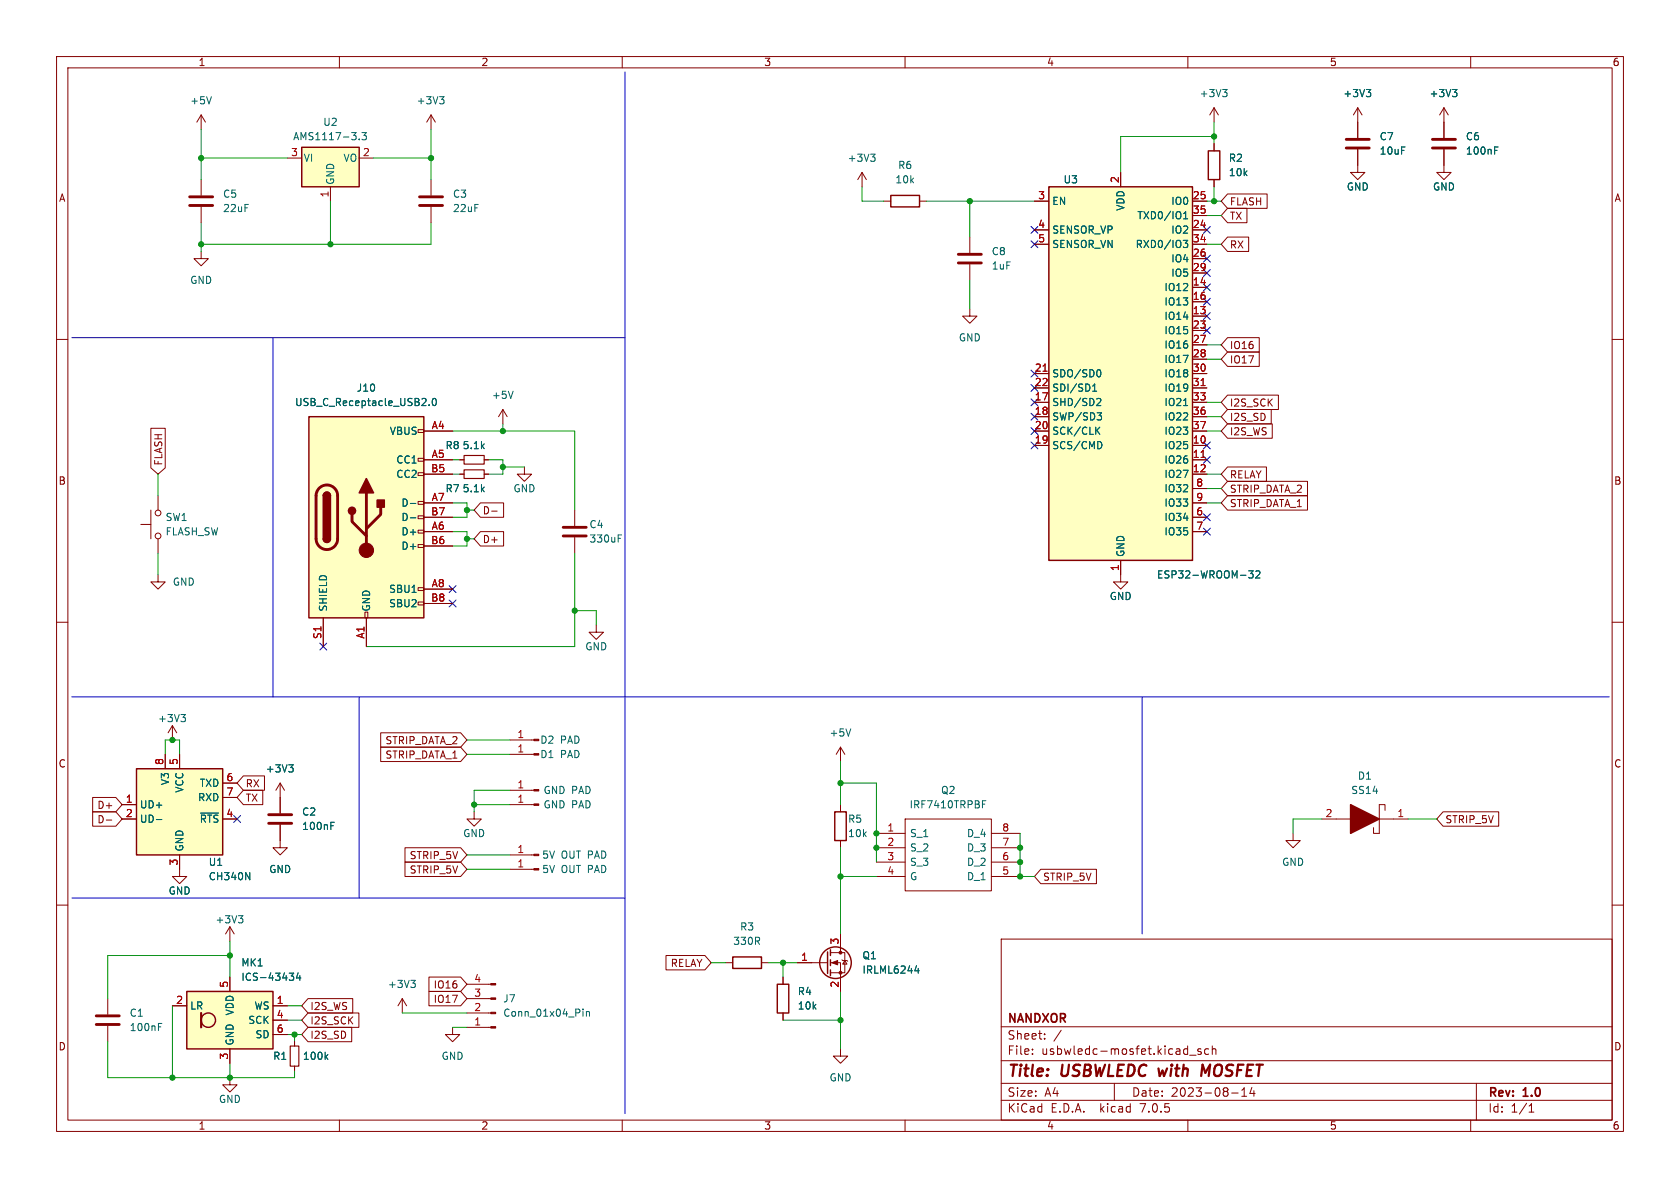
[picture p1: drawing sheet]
<svg xmlns="http://www.w3.org/2000/svg" width="297mm" height="210mm" viewBox="0 0 297 210" stroke-linecap="round" stroke-linejoin="round" font-family="sans-serif">
<g fill="none" stroke="#840000" stroke-width=".18">
<path d="M10 10h277v190h-277zM12 12h273v186h-273zM60 10v2M110 10v2M160 10v2M210 10v2M214.6 19.1l-.7 1.2M214.6 19.1v2.5M214.6 19.1l.8 1.2M240 19.1l-.7 1.2M240 19.1v5.3M240 19.1l.8 1.2"/>
<path d="M255.3 19.1v5.3M255.3 19.1l-.8 1.2M255.3 19.1l.7 1.2M260 10v2M35.6 20.3v2.6M35.6 31.8v2.7M35.6 36.6v2.8M35.6 20.3l-.8 1.3M35.6 20.3l.7 1.3M50.8 27.9h2.5M58.4 33v2.6M63.5 27.9h2.5"/>
<path d="M76.2 20.3l-.8 1.3M76.2 20.3v2.6M76.2 31.8v2.7M76.2 36.6v2.8M76.2 20.3l.8 1.3M152.4 30.5l-.8 1.3M152.4 30.5v2.5M152.4 30.5l.8 1.3M156.2 35.6h1.3M162.6 35.6h1.2M182.9 35.6h2.5M198.1 30.5v2.5"/>
<path d="M210.8 35.6h2.6M210.8 38.1h2.6M214.6 25.4v1.3M214.6 31.8v1.2M217 36.8h3.4v2.6h-3.4l-1.1-1.3zM217 34.3h7v2.5h-7l-1.1-1.2zM240 26.4v4.1h1.3l-1.3 1.3-1.2-1.3h1.2M255.3 26.4v4.1h1.2l-1.2 1.3-1.3-1.3h1.3M10 60h2M35.6 44.5v1.2h1.2l-1.2 1.3-1.3-1.3h1.3M171.4 54.6v1.3h1.3l-1.3 1.3-1.2-1.3h1.2M171.4 41.9v2.8"/>
<path d="M171.4 46.7v2.8M182.9 40.6h2.5M182.9 43.2h2.5M210.8 55.9h2.6M210.8 50.8h2.6M210.8 53.3h2.6M210.8 58.4h2.6M210.8 40.6h2.6M210.8 45.7h2.6M210.8 48.3h2.6M210.8 43.2h2.6M217 41.9h3.7v2.6h-3.7l-1.1-1.3z"/>
<path d="M217 59.7h5.6v2.5h-5.6l-1.1-1.2zM285 60h2M26.7 75.7h2.5v7l-1.3 1.1-1.2-1.1zM73.9 75.9h1v.6h-1zM74.9 76.2h5.1M88.9 72.4l-.8 1.3M88.9 72.4v2.5M88.9 72.4l.8 1.3M182.9 76.2h2.5M182.9 78.7h2.5M182.9 71.1h2.5M182.9 73.7h2.5"/>
<path d="M182.9 66h2.5M182.9 68.6h2.5M210.8 76.2h2.6M210.8 78.7h2.6M210.8 71.1h2.6M210.8 73.7h2.6M210.8 66h2.6M210.8 68.6h2.6M210.8 61h2.6M210.8 63.5h2.6M217 69.8h9v2.6h-9l-1.1-1.3zM217 62.2h5.6v2.6h-5.6l-1.1-1.3z"/>
<path d="M217 72.4h7.7v2.5h-7.7l-1.1-1.2zM217 74.9h7.9v2.6h-7.9l-1.1-1.3zM24.9 92.7h1.8M26.7 90.2v5.1M27.9 87.6v2.6M27.9 95.3v2.5M73.9 96.3h1v.5h-1zM73.9 93.7h1v.5h-1zM73.9 91.2h1v.5h-1zM73.9 88.6h1v.6h-1zM73.9 83.6h1v.5h-1zM73.9 81h1v.5h-1z"/>
<path d="M74.9 81.3h5.1M74.9 94h5.1M74.9 88.9h5.1M74.9 83.8h5.1M74.9 96.5h5.1M74.9 91.4h5.1M81.3 81.3h.7M81.3 83.8h.7M84.9 94h4.1v2.5h-4.1l-1.1-1.2zM84.9 88.9h4.1v2.5h-4.1l-1.1-1.2zM85.6 81.3h.8M85.6 83.8h.8"/>
<path d="M86.9 90.4h1M92.7 82.6v1.2h1.3l-1.3 1.3-1.3-1.3h1.3M101.6 90.2v2.8M101.6 95v2.8M198.1 99.1v3.8h1.3l-1.3 1.2-1.3-1.2h1.3M210.8 81.3h2.6M210.8 94h2.6M210.8 88.9h2.6M210.8 83.8h2.6M210.8 91.4h2.6M210.8 86.4h2.6M217 87.6h14.1v2.6h-14.1l-1.1-1.3z"/>
<path d="M217 82.5h6.9v2.6h-6.9l-1.1-1.3zM217 85.1h14.1v2.5h-14.1l-1.1-1.2zM10 110h2M27.9 101.6v1.3h1.3l-1.3 1.2-1.2-1.2h1.2M57.1 109.2v5.1M64.5 108.2h.5v1h-.5zM64.8 109.2v5.1M73.9 106.4h1v.5h-1zM73.9 103.9h1v.5h-1zM74.9 104.1h5.1M74.9 106.7h5.1M105.4 110.5v1.3h1.3l-1.3 1.2-1.3-1.2h1.3"/>
<path d="M285 110h2M29.2 133.4v2.5M30.5 128.3l-.8 1.2M30.5 128.3v2.5M30.5 128.3l.7 1.2M31.7 133.4v2.5M39.4 138.4h2.5M43 137.2h3.8v2.5h-3.8l-1.1-1.3zM43 139.7h3.5v2.5h-3.5l-1.1-1.2zM49.5 138.4v5.4M49.5 138.4l-.7 1.3M49.5 138.4l.8 1.3"/>
<path d="M67.3 129.5h14.1l1.1 1.3-1.1 1.3h-14.1zM67.3 132.1h14.1l1.1 1.3-1.1 1.2h-14.1zM90.2 130.8h4.2M90.2 133.4h4.2M90.2 139.7h4.2M148.6 132.1v2.5M148.6 132.1l-.8 1.3M148.6 132.1l.8 1.3M10 160h2M16.4 141h4.1l1.1 1.2-1.1 1.3h-4.1zM16.4 143.5h4.1l1.1 1.3-1.1 1.3h-4.1zM18.8 145h1"/>
<path d="M21.6 142.2h2.5M21.6 144.8h2.5M31.7 151.1v3.8h1.3l-1.3 1.3-1.2-1.3h1.2M39.4 144.8h2.5M39.4 141h2.5M49.5 145.8v4.1h1.3l-1.3 1.2-1.2-1.2h1.2M71.6 149.9h9.8l1.1 1.2-1.1 1.3h-9.8zM71.6 152.4h9.8l1.1 1.3-1.1 1.2h-9.8zM83.8 143.5v1.3h1.3l-1.3 1.3-1.3-1.3h1.3M90.2 142.2h4.2M90.2 153.7h4.2M90.2 151.1h4.2"/>
<path d="M148.6 142.2v1.3M148.6 148.6v1.3M154.9 147.3h5.1M154.9 149.9h5.1M154.9 152.4h5.1M154.9 154.9h5.1M160 144.8h15.3v12.7h-15.3zM175.3 147.3h5M175.3 149.9h5M175.3 152.4h5M175.3 154.9h5M184 153.7h9.8v2.5h-9.8l-1.1-1.3z"/>
<path d="M228.6 147.3v1.3h1.3l-1.3 1.3-1.3-1.3h1.3M233.7 144.8h5.1M243.8 144.8h5.1M244.9 143.3v-1.1h-1.1v5.1h-1v-1M255.1 143.5h9.9v2.6h-9.9l-1.1-1.3zM285 160h2M19 176.5v2.8M30.5 177.8h2.5M40.6 163.8l-.7 1.3M40.6 163.8v2.6M40.6 172.7v2.6M40.6 163.8l.8 1.3"/>
<path d="M48.3 177.8h2.5M54.5 176.5h7.9v2.6h-7.9l-1.2-1.3zM54.5 179.1h8.9v2.5h-8.9l-1.2-1.3zM71.1 176.5l-.7 1.3M71.1 176.5v2.6M71.1 176.5l.8 1.3M75.8 175.3h5.6l1.1 1.2-1.1 1.3h-5.6zM75.8 172.7h5.6l1.1 1.3-1.1 1.3h-5.6zM82.5 174h4.3M82.5 176.5h4.3M82.5 179.1h4.3M117.7 168.9h6.9l1.1 1.3-1.1 1.3h-6.9z"/>
<path d="M128.3 170.2h1.2M134.6 170.2h1.3M138.4 172.7v1.3M138.4 179.1v1.2M141 170.2h5.3M146.8 170.2h1.8v5.1M146.8 168.4h2.6v3.6h-2.6M148.6 165.1v3.3M148.8 169.7l.2 .1h.7l.2 .1M149.4 169.8l.3 .6h-.7zM177 166h108v32h-108zM19 181.4v2.8"/>
<path d="M40.6 190.5v1.3h1.3l-1.3 1.2-1.2-1.2h1.2M40.6 185.4v2.6M48.3 180.3h2.5M48.3 182.9h2.5M52.1 184.2v.7M52.1 188.5v.7M54.5 181.6h7.7v2.6h-7.7l-1.2-1.3zM60 198v2M80 181.6v1.3h1.3l-1.3 1.3-1.3-1.3h1.3M82.5 181.6h4.3M110 198v2M148.6 185.4v1.3h1.3l-1.3 1.3-1.3-1.3h1.3"/>
<path d="M160 198v2M177 194.5h108M177 191.5h108M177 187.5h108M177 181.5h108M182.5 186.3v.1M182.5 185.5v.1M184.7 183.6v.1M184.7 182.8v.1M187.6 182.1l-1.3 2M197 191.5v3M210 198v2"/>
<path d="M210.3 186.5h1.2M212.3 185.5l-.3-.1-.3 .2 .1 .2 .5 .2v.3h-.6M213.7 185.5l-.5-.1-.2 .3v.4l.1 .2h.6M214.3 185.5l.2-.1 .4 .1 .1 .9M214.3 184.9v1.5M217.7 193.2h1.2M219.5 193.8h.9M219.5 192.7l.5-.4v1.5M221.3 192.2l-.3 1.1h.9M221.7 192.8v1M260 198v2M261 191.5v6.5"/>
<path d="M270.3 196.6h.9M270.3 195.5l.4-.4v1.5"/>
<circle cx="27.9" cy="90.7" r=".51"/>
<circle cx="27.9" cy="94.7" r=".51"/>
</g>
<path d="M213.1 189.6l-.5-1.4-.3 2" fill="none" stroke="#840000" stroke-width=".4"/>
<g fill="none" stroke="#840000" stroke-width=".51">
<path d="M33.5 36.3h4.1M33.5 34.8h4.1M74.2 36.3h4M74.2 34.8h4M238 24.6h4.1M238 26.2h4.1M253.2 24.6h4.1M253.2 26.2h4.1M169.4 46.5h4.1M169.4 45h4.1M56.4 86.3a1.9 1.9 0 0 1 2.1-.4 1.9 1.9 0 0 1 1.2 1.7v7.7a1.91 1.91 0 0 1-1.9 1.8 1.91 1.91 0 0 1-1.9-1.8v-7.8l.2-.7zM62.2 90.9v1.3l2.6 2.5"/>
<path d="M64.8 87.1v10.2M67.3 89.7v1.2l-2.5 2.6M99.6 93.2h4M99.6 94.7h4M47.5 144h4.1M47.5 145.5h4.1M17 179.6h4.1M17 181.1h4.1"/>
</g>
<g fill="none" stroke="#006464" stroke-width=".18">
<path d="M37.4 17.1l-.4 1.3M77.7 17.1h.8l-.4 .5M78.3 17.6l.2 .2v.3l-.2 .3M216.1 15.8h.8l-.4 .5M216.7 16.3l.2 .2v.3l-.2 .3M241.5 15.8h.8l-.4 .5M242.1 16.3l.2 .2v.3l-.2 .3M256.8 15.8h.8l-.5 .5M257.3 16.3l.3 .2v.3l-.3 .3M63.5 24.6v.1M64 23.4h.8l-.5 .5 .4 .1v.6l-.2 .1-.5-.1M153.9 27.2h.8l-.4 .5"/>
<path d="M154.5 27.7l.2 .3v.3l-.2 .2M209.2 38.7h.8M209.2 37.8l.4-.4v1.3M264.2 26h.6M209.2 42.5h.8l-.5 .5 .4 .1 .1 .4-.3 .3h-.3M75.9 71.6v.1M76.5 70.6l.2-.2a.68 .68 0 0 1 .5 .7 .68 .68 0 0 1-.5 .6l-.2-.1-.1-.4zM90.7 69.2l-.4 1.2M193.2 69.2h.7M193.2 68.3l.3-.4v1.3M193.9 76.1l.5 .7M194 73h.7l-.4 .5 .4 .1v.4l-.2 .2h-.4"/>
<path d="M194.1 70.4l.4 .1 .1 .3-.8 .9h.8M194.2 65.3a.68 .68 0 0 1 .4 .7 .68 .68 0 0 1-.4 .6M194.4 75.5l-.7 .7M194.6 78.1l.2 .5-.2 .7M209.2 71.7h.8M72.5 89h1M72.5 91.5h1M109.3 94.6h.6M220.7 100.9h.8l-.4 .5 .4 .1v.6l-.2 .1-.5-.1M222 101l.5-.1 .2 .4-.7 .9h.7M32 126.3h.8l-.4 .5M32.5 126.8l.3 .2v.3l-.3 .3"/>
<path d="M51 135.2h.8l-.4 .5M51.6 135.7l.2 .2v.3l-.2 .3M150.4 128.8l-.4 1.3M27.6 144.9h1M35.4 143.7h3.2M43.4 154.2l.8 1.3v-1.3M58.5 145.4h.6M173.7 142.2h.4M173.7 141.5h.6M42.2 161.9h.7l-.4 .5M42.7 162.4l.2 .2v.3l-.2 .2M51.1 172h.8l-.4 .5 .4 .1v.5l-.2 .2h-.4"/>
<path d="M52.7 172l-.3 .9h.8M53 172.5v.8M72.6 173.3h.8l-.4 .5M73.2 173.8l.2 .2v.3l-.2 .3M103.1 178.4v.1M103.1 178.8v.8M103.7 178.8v.8M103.7 178.9l.1-.1 .4 .1v.7M161.7 171.6h.8M162.3 171.2v.8M28 180.9h.6M57.6 186.8l.4 .5"/>
<path d="M58 186.4l-.5 .5"/>
</g>
<g fill="#840000" stroke="#840000" stroke-width=".18">
<path d="M94.4 130.7h.8v.2h-.8z"/>
<path d="M94.4 133.2h.8v.3h-.8z"/>
<path d="M147.1 170.2l1-.4v.8z"/>
<path d="M86.8 173.9h.8v.2h-.8z"/>
<path d="M86.8 176.4h.8v.3h-.8z"/>
<path d="M86.8 178.9h.8v.3h-.8z"/>
<path d="M86.8 181.5h.8v.2h-.8z"/>
<path d="M94.4 153.5h.8v.3h-.8z"/>
<path d="M94.4 139.6h.8v.2h-.8z"/>
<path d="M94.4 151h.8v.3h-.8z"/>
<path d="M94.4 142.1h.8v.3h-.8z"/>
<circle cx="64.8" cy="97.3" r="1.27"/>
<circle cx="148.6" cy="172" r=".25"/>
<circle cx="148.6" cy="168.4" r=".25"/>
</g>
<g fill="#ffffc2" stroke="#ffffc2" stroke-width=".18">
<path d="M24.1 135.9h15.3v15.2h-15.3z"/>
<path d="M54.6 73.7h20.3v35.5h-20.3z"/>
<path d="M185.4 33h25.4v66.1h-25.4z"/>
<path d="M33 175.3h15.3v10.1h-15.3z"/>
<path d="M53.3 26h10.2v7h-10.2z"/>
</g>
<g fill="none" stroke="#840000" stroke-width=".25">
<path d="M53.3 26h10.2v7h-10.2zM157.5 34.5h5.1v2.1h-5.1zM185.4 33h25.4v66.1h-25.4zM213.6 26.7h2v5.1h-2zM54.6 73.7h20.3v35.5h-20.3zM57.1 95.3a.64 .64 0 0 0 .7 .6 .64 .64 0 0 0 .6-.6M57.1 87.6a.64 .64 0 0 1 .7-.6 .64 .64 0 0 1 .6 .6M24.1 135.9h15.3v15.2h-15.3zM147.6 143.5h2v5.1h-2zM33 175.3h15.3v10.1h-15.3zM129.5 169.2h5.1v2h-5.1zM137.4 174h2v5.1h-2z"/>
<path d="M146.3 168.3v3.8M146.8 167.9v1M146.8 169.7v1M146.8 171.5v1"/>
<circle cx="147.7" cy="170.2" r="2.79"/>
<circle cx="36.8" cy="180.3" r="1.27"/>
</g>
<g fill="#840000" stroke="#840000" stroke-width=".25">
<path d="M57.1 95.3h1.3a.64 .64 0 0 1-.6 .6 .64 .64 0 0 1-.7-.6z"/>
<path d="M57.1 87.6h1.3v7.7h-1.3z"/>
<path d="M57.3 87.2a.64 .64 0 0 1 .7-.2 .64 .64 0 0 1 .4 .6h-1.3z"/>
<path d="M64.8 84.6l1.2 2.5h-2.5z"/>
<path d="M66.7 88.4h1.2v1.3h-1.2z"/>
<path d="M238.8 142.2l5 2.6-5 2.5z"/>
<circle cx="62.2" cy="90.3" r=".63"/>
</g>
<path d="M82 83.1h3.6v1.5h-3.6zM82 80.5h3.6v1.5h-3.6zM51.3 184.9h1.5v3.6h-1.5z" fill="none" stroke="#840000" stroke-width=".2"/>
<path d="M184.4 65.6h.7M212.3 68.2h.8M212.3 80.9h.8" fill="none" stroke="#a90000" stroke-width=".18"/>
<path d="M35.6 179.1v2.5" fill="none" stroke="#840000" stroke-width=".38"/>
<path d="M110.5 12.7v184.2M12.7 59.7h97.8M48.3 59.7v63.5M12.7 123.2h271.8M63.5 123.2v35.6M201.9 123.2v41.9M12.7 158.8h97.8" fill="none" stroke="#0000c2" stroke-width=".18"/>
<g fill="none" stroke="#009600" stroke-width=".18">
<path d="M35.6 22.9v8.9M35.6 39.4v5.1M35.6 27.9h15.2M58.4 35.6v7.6M66 27.9h10.2M76.2 39.4v3.8h-40.6M76.2 22.9v8.9M152.4 33v2.6h3.8M163.8 35.6h19.1M171.4 35.6v6.3M213.4 35.6h2.5M213.4 38.1h2.5"/>
<path d="M214.6 21.6v3.8M214.6 33v2.6M214.6 24.1h-16.5v6.4M171.4 49.5v5.1M213.4 43.2h2.5M80 76.2h21.6v14M88.9 74.9v1.3M213.4 76.2h2.5M213.4 71.1h2.5M213.4 61h2.5M213.4 63.5h2.5M213.4 73.7h2.5"/>
<path d="M27.9 83.8v3.8M27.9 97.8v3.8M80 94h2.5v2.5h-2.5M80 88.9h2.5v2.5h-2.5M80 81.3h1.3M80 83.8h1.3M82.5 95.3h1.3M82.5 90.2h1.3M86.4 81.3h2.5v2.5h-2.5M88.9 82.6h3.8M101.6 97.8v16.5h-36.8M213.4 88.9h2.5"/>
<path d="M213.4 83.8h2.5M213.4 86.4h2.5M101.6 108h3.8v2.5M29.2 133.4v-2.6h2.5v2.6M82.5 133.4h7.7M82.5 130.8h7.7M90.2 139.7h-6.4v3.8M148.6 134.6v7.6M148.6 138.4h6.3v14M82.5 153.7h7.7M82.5 151.1h7.7M83.8 142.2h6.4"/>
<path d="M148.6 149.9v15.2M148.6 154.9h6.3M180.3 147.3v7.6h2.6M233.7 144.8h-5.1v2.5M248.9 144.8h5.1M30.5 177.8v12.7M40.6 166.4v6.3M40.6 168.9h-21.6v7.6M50.8 177.8h2.5M71.1 179.1h11.4M125.7 170.2h2.6M135.9 170.2h5.1"/>
<path d="M138.4 170.2v2.5M148.6 175.3v10.1M19 184.2v6.3h33.1v-1.3M40.6 188v2.5M50.8 182.9h2.5M50.8 180.3h2.5M52.1 182.9v1.3M80 181.6h2.5M138.4 180.3h10.2"/>
</g>
<g fill="none" stroke="#000084" stroke-width=".18">
<path d="M182.3 40l1.2 1.2M182.3 42.6l1.2 1.2M183.5 40l-1.2 1.2M183.5 42.6l-1.2 1.2M212.8 47.7l1.2 1.2M212.8 52.7l1.2 1.2M212.8 45.1l1.2 1.2M212.8 50.2l1.2 1.2M212.8 57.8l1.2 1.2M212.8 55.3l1.2 1.2M212.8 40l1.2 1.2M214 40l-1.2 1.2"/>
<path d="M214 47.7l-1.2 1.2M214 52.7l-1.2 1.2M214 45.1l-1.2 1.2M214 50.2l-1.2 1.2M214 57.8l-1.2 1.2M214 55.3l-1.2 1.2M182.3 70.5l1.2 1.2M182.3 68l1.2 1.2M182.3 65.4l1.2 1.2M182.3 73.1l1.2 1.2M182.3 75.6l1.2 1.2M182.3 78.1l1.2 1.2"/>
<path d="M183.5 70.5l-1.2 1.2M183.5 68l-1.2 1.2M183.5 65.4l-1.2 1.2M183.5 78.1l-1.2 1.2M183.5 73.1l-1.2 1.2M183.5 75.6l-1.2 1.2M212.8 78.1l1.2 1.2M214 78.1l-1.2 1.2M212.8 80.7l1.2 1.2M212.8 93.4l1.2 1.2M212.8 90.8l1.2 1.2M214 80.7l-1.2 1.2"/>
<path d="M214 93.4l-1.2 1.2M214 90.8l-1.2 1.2M56.5 113.7l1.3 1.2M57.8 113.7l-1.3 1.2M79.4 103.5l1.2 1.2M79.4 106.1l1.2 1.2M80.6 103.5l-1.2 1.2M80.6 106.1l-1.2 1.2M41.3 144.2l1.2 1.2M42.5 144.2l-1.2 1.2"/>
</g>
<g fill="#009600" stroke="#009600" stroke-width=".18">
<circle cx="82.5" cy="95.3" r=".46"/>
<circle cx="30.5" cy="130.8" r=".46"/>
<circle cx="88.9" cy="82.6" r=".46"/>
<circle cx="101.6" cy="108" r=".46"/>
<circle cx="82.5" cy="90.2" r=".46"/>
<circle cx="148.6" cy="138.4" r=".46"/>
<circle cx="35.6" cy="27.9" r=".46"/>
<circle cx="76.2" cy="27.9" r=".46"/>
<circle cx="58.4" cy="43.2" r=".46"/>
<circle cx="35.6" cy="43.2" r=".46"/>
<circle cx="52.1" cy="182.9" r=".46"/>
<circle cx="40.6" cy="190.5" r=".46"/>
<circle cx="30.5" cy="190.5" r=".46"/>
<circle cx="40.6" cy="168.9" r=".46"/>
<circle cx="83.8" cy="142.2" r=".46"/>
<circle cx="154.9" cy="147.3" r=".46"/>
<circle cx="138.4" cy="170.2" r=".46"/>
<circle cx="148.6" cy="180.3" r=".46"/>
<circle cx="180.3" cy="149.9" r=".46"/>
<circle cx="154.9" cy="149.9" r=".46"/>
<circle cx="180.3" cy="152.4" r=".46"/>
<circle cx="180.3" cy="154.9" r=".46"/>
<circle cx="148.6" cy="154.9" r=".46"/>
<circle cx="88.9" cy="76.2" r=".46"/>
<circle cx="214.6" cy="35.6" r=".46"/>
<circle cx="214.6" cy="24.1" r=".46"/>
<circle cx="171.4" cy="35.6" r=".46"/>
</g>
<g font-size="2.8" fill="#840000">
<text x="178" y="190.8">Title:</text>
<text x="187.5" y="190.8">USBWLEDC with</text>
<text x="213.4" y="190.8">MOSFET</text>
</g>
<g font-size="2.1" fill="#840000">
<text x="178" y="183.9">Sheet:</text>
<text x="178" y="181.1">NANDXOR</text>
<text x="178" y="186.6">File:</text>
<text x="184" y="186.6">usbwledc-mosfet.kicad_sch</text>
<text x="178" y="196.8">KiCad</text>
<text x="178" y="194">Size:</text>
<text x="184.6" y="194">A4</text>
<text x="185.7" y="196.8">E.D.A.</text>
<text x="194.4" y="196.8">kicad</text>
<text x="200" y="194">Date:</text>
<text x="201.5" y="196.8">7.0.5</text>
<text x="206.9" y="194">2023-08-14</text>
<text x="263" y="194.2">Rev:</text>
<text x="263" y="196.8">Id:</text>
<text x="267" y="196.8">1/1</text>
<text x="269.2" y="194.2">1.0</text>
</g>
<g font-size="1.8" fill="#840000">
<text x="35" y="11.8">1</text>
<text x="85" y="11.8">2</text>
<text x="135" y="11.8">3</text>
<text x="185" y="11.8">4</text>
<text x="235" y="11.8">5</text>
<text x="285" y="11.8">6</text>
<text x="10.4" y="35.8">A</text>
<text x="285.4" y="35.8">A</text>
<text x="217.3" y="39">TX</text>
<text x="217.3" y="36.5">FLASH</text>
<text x="217.3" y="44.1">RX</text>
<text x="217.3" y="61.9">IO16</text>
<text x="217.3" y="64.4">IO17</text>
<text x="217.3" y="72">I2S_SCK</text>
<text x="217.3" y="74.6">I2S_SD</text>
<text x="217.3" y="77.1">I2S_WS</text>
<text x="28.9" y="82.4" transform="rotate(-90 28.9 82.4)">FLASH</text>
<text x="10.3" y="85.8">B</text>
<text x="217.3" y="89.8">STRIP_DATA_1</text>
<text x="217.3" y="84.7">RELAY</text>
<text x="217.3" y="87.3">STRIP_DATA_2</text>
<text x="285.3" y="85.8">B</text>
<text x="85.2" y="91.1">D-</text>
<text x="85.2" y="96.2">D+</text>
<text x="68.1" y="131.7">STRIP_DATA_2</text>
<text x="10.3" y="135.8">C</text>
<text x="68.1" y="134.3">STRIP_DATA_1</text>
<text x="285.3" y="135.8">C</text>
<text x="17.2" y="143.2">D+</text>
<text x="43.3" y="139.3">RX</text>
<text x="43.3" y="141.9">TX</text>
<text x="17.2" y="145.7">D-</text>
<text x="255.4" y="145.7">STRIP_5V</text>
<text x="72.4" y="152">STRIP_5V</text>
<text x="72.4" y="154.6">STRIP_5V</text>
<text x="184.3" y="155.9">STRIP_5V</text>
<text x="118.5" y="171.1">RELAY</text>
<text x="54.8" y="178.7">I2S_WS</text>
<text x="76.6" y="177.4">IO17</text>
<text x="76.6" y="174.9">IO16</text>
<text x="10.3" y="185.8">D</text>
<text x="54.8" y="183.8">I2S_SD</text>
<text x="54.8" y="181.3">I2S_SCK</text>
<text x="285.3" y="185.8">D</text>
<text x="35" y="199.8">1</text>
<text x="85" y="199.8">2</text>
<text x="135" y="199.8">3</text>
<text x="185" y="199.8">4</text>
<text x="235" y="199.8">5</text>
<text x="285" y="199.8">6</text>
</g>
<g font-size="1.8" fill="#006464">
<text x="212" y="17.3">+3V3</text>
<text x="237.4" y="17.3">+3V3</text>
<text x="252.7" y="17.3">+3V3</text>
<text x="33.6" y="18.6">+5V</text>
<text x="57.1" y="22.4">U2</text>
<text x="73.6" y="18.6">+3V3</text>
<text x="51.8" y="25">AMS1117-3.3</text>
<text x="53.6" y="28.8">VI</text>
<text x="60.7" y="28.8">VO</text>
<text x="149.8" y="28.8">+3V3</text>
<text x="217.2" y="28.8">R2</text>
<text x="243.8" y="25">C7</text>
<text x="243.8" y="27.5">10uF</text>
<text x="259.1" y="25">C6</text>
<text x="259.1" y="27.5">100nF</text>
<text x="39.4" y="35.1">C5</text>
<text x="59.2" y="32.8" transform="rotate(-90 59.2 32.8)">GND</text>
<text x="80" y="35.1">C3</text>
<text x="158.2" y="32.6">10k</text>
<text x="158.7" y="30">R6</text>
<text x="188" y="32.6">U3</text>
<text x="217.2" y="31.3">10k</text>
<text x="238" y="33.8">GND</text>
<text x="253.3" y="33.8">GND</text>
<text x="39.4" y="37.7">22uF</text>
<text x="80" y="37.7">22uF</text>
<text x="185.9" y="36.4">EN</text>
<text x="185.9" y="41.5">SENSOR_VP</text>
<text x="198.9" y="37.3" transform="rotate(-90 198.9 37.3)">VDD</text>
<text x="201.1" y="38.9">TXD0/IO1</text>
<text x="207" y="41.5">IO2</text>
<text x="207" y="36.4">IO0</text>
<text x="175.3" y="45.3">C8</text>
<text x="175.3" y="47.8">1uF</text>
<text x="185.9" y="44">SENSOR_VN</text>
<text x="200.8" y="44">RXD0/IO3</text>
<text x="207" y="46.5">IO4</text>
<text x="33.6" y="50.4">GND</text>
<text x="205.8" y="51.6">IO12</text>
<text x="207" y="49.1">IO5</text>
<text x="205.8" y="56.7">IO14</text>
<text x="205.8" y="54.2">IO13</text>
<text x="205.8" y="59.2">IO15</text>
<text x="169.5" y="60.5">GND</text>
<text x="205.8" y="61.8">IO16</text>
<text x="205.8" y="64.3">IO17</text>
<text x="52.1" y="71.9">USB_C_Receptacle_USB2.0</text>
<text x="63" y="69.4">J10</text>
<text x="86.9" y="70.7">+5V</text>
<text x="185.9" y="71.9">SHD/SD2</text>
<text x="185.9" y="66.9">SDO/SD0</text>
<text x="185.9" y="69.4">SDI/SD1</text>
<text x="205.8" y="66.9">IO18</text>
<text x="205.8" y="69.4">IO19</text>
<text x="205.8" y="71.9">IO21</text>
<text x="68.9" y="77">VBUS</text>
<text x="185.9" y="74.5">SWP/SD3</text>
<text x="185.9" y="77">SCK/CLK</text>
<text x="205.8" y="74.5">IO22</text>
<text x="205.8" y="77">IO23</text>
<text x="70" y="82.1">CC1</text>
<text x="78.7" y="79.6">R8</text>
<text x="81.7" y="79.6">5.1k</text>
<text x="185.9" y="79.6">SCS/CMD</text>
<text x="205.8" y="79.6">IO25</text>
<text x="205.8" y="82.1">IO26</text>
<text x="70" y="84.6">CC2</text>
<text x="70.9" y="89.7">D-</text>
<text x="78.7" y="87.2">R7</text>
<text x="81.7" y="87.2">5.1k</text>
<text x="90.7" y="87.2">GND</text>
<text x="205.8" y="84.6">IO27</text>
<text x="205.8" y="87.2">IO32</text>
<text x="205.8" y="89.7">IO33</text>
<text x="29.2" y="92.3">SW1</text>
<text x="29.2" y="94.8">FLASH_SW</text>
<text x="70.9" y="94.8">D+</text>
<text x="70.9" y="92.3">D-</text>
<text x="104.1" y="93.5">C4</text>
<text x="205.8" y="92.3">IO34</text>
<text x="205.8" y="94.8">IO35</text>
<text x="70.9" y="97.3">D+</text>
<text x="104.1" y="96.1">330uF</text>
<text x="198.9" y="98.6" transform="rotate(-90 198.9 98.6)">GND</text>
<text x="30.5" y="103.7">GND</text>
<text x="68.8" y="105">SBU1</text>
<text x="68.8" y="107.5">SBU2</text>
<text x="196.1" y="106.2">GND</text>
<text x="204.5" y="102.4">ESP32-WROOM-32</text>
<text x="58" y="108.2" transform="rotate(-90 58 108.2)">SHIELD</text>
<text x="65.6" y="108.2" transform="rotate(-90 65.6 108.2)">GND</text>
<text x="103.4" y="115.1">GND</text>
<text x="27.9" y="127.8">+3V3</text>
<text x="95.5" y="131.6">D2</text>
<text x="99" y="131.6">PAD</text>
<text x="146.6" y="130.4">+5V</text>
<text x="46.9" y="136.7">+3V3</text>
<text x="95.5" y="134.2">D1</text>
<text x="99" y="134.2">PAD</text>
<text x="240" y="138">D1</text>
<text x="24.6" y="143.1">UD+</text>
<text x="30" y="138.8" transform="rotate(-90 30 138.8)">V3</text>
<text x="32.6" y="140.2" transform="rotate(-90 32.6 140.2)">VCC</text>
<text x="35" y="141.8">RXD</text>
<text x="35.3" y="139.3">TXD</text>
<text x="96" y="140.5">GND PAD</text>
<text x="96" y="143.1">GND PAD</text>
<text x="160.7" y="143.1">IRF7410TRPBF</text>
<text x="166.3" y="140.5">Q2</text>
<text x="238.8" y="140.5">SS14</text>
<text x="24.6" y="145.6">UD-</text>
<text x="35.3" y="145.6">~{RTS}</text>
<text x="53.3" y="144.3">C2</text>
<text x="53.3" y="146.9">100nF</text>
<text x="81.8" y="148.1">GND</text>
<text x="149.9" y="145.6">R5</text>
<text x="149.9" y="148.1">10k</text>
<text x="160.8" y="148.1">S_1</text>
<text x="170.9" y="148.1">D_4</text>
<text x="32.6" y="150.6" transform="rotate(-90 32.6 150.6)">GND</text>
<text x="36.8" y="153.2">U1</text>
<text x="36.8" y="155.8">CH340N</text>
<text x="47.5" y="154.5">GND</text>
<text x="95.8" y="154.5">5V OUT PAD</text>
<text x="95.8" y="152">5V OUT PAD</text>
<text x="160.8" y="150.7">S_2</text>
<text x="160.8" y="153.2">S_3</text>
<text x="160.8" y="155.8">G</text>
<text x="170.9" y="155.8">D_1</text>
<text x="170.9" y="153.2">D_2</text>
<text x="170.9" y="150.7">D_3</text>
<text x="226.6" y="153.2">GND</text>
<text x="29.8" y="158.3">GND</text>
<text x="38" y="163.4">+3V3</text>
<text x="129.6" y="167.2">330R</text>
<text x="130.8" y="164.7">R3</text>
<text x="42.6" y="171">MK1</text>
<text x="42.6" y="173.5">ICS-43434</text>
<text x="152.4" y="169.7">Q1</text>
<text x="152.4" y="172.3">IRLML6244</text>
<text x="22.9" y="179.9">C1</text>
<text x="33.5" y="178.6">LR</text>
<text x="41.5" y="179.5" transform="rotate(-90 41.5 179.5)">VDD</text>
<text x="45" y="178.6">WS</text>
<text x="68.5" y="174.8">+3V3</text>
<text x="88.9" y="177.4">J7</text>
<text x="88.9" y="179.9">Conn_01x04_Pin</text>
<text x="141" y="176.1">R4</text>
<text x="141" y="178.6">10k</text>
<text x="22.9" y="182.4">100nF</text>
<text x="41.5" y="184.9" transform="rotate(-90 41.5 184.9)">GND</text>
<text x="43.9" y="181.2">SCK</text>
<text x="45.1" y="183.7">SD</text>
<text x="48.2" y="187.5">R1</text>
<text x="53.5" y="187.5">100k</text>
<text x="78" y="187.5">GND</text>
<text x="146.6" y="191.3">GND</text>
<text x="38.6" y="195.1">GND</text>
</g>
<g font-size="1.8" fill="#a90000">
<text x="51.4" y="27.7">3</text>
<text x="64.1" y="27.7">2</text>
<text x="58.2" y="35" transform="rotate(-90 58.2 35)">1</text>
<text x="183.5" y="35.3">3</text>
<text x="197.9" y="32.4" transform="rotate(-90 197.9 32.4)">2</text>
<text x="210.8" y="35.3">25</text>
<text x="183.5" y="40.4">4</text>
<text x="210.8" y="40.4">24</text>
<text x="210.8" y="37.8">35</text>
<text x="183.5" y="42.9">5</text>
<text x="210.8" y="45.5">26</text>
<text x="210.8" y="42.9">34</text>
<text x="210.8" y="50.5">14</text>
<text x="210.8" y="53.1">16</text>
<text x="210.8" y="48">29</text>
<text x="210.8" y="55.6">13</text>
<text x="210.8" y="58.2">23</text>
<text x="182.9" y="65.8">21</text>
<text x="210.8" y="60.7">27</text>
<text x="210.8" y="63.2">28</text>
<text x="210.8" y="65.8">30</text>
<text x="182.9" y="70.9">17</text>
<text x="182.9" y="68.3">22</text>
<text x="210.8" y="68.3">31</text>
<text x="210.8" y="70.9">33</text>
<text x="76.3" y="75.9">A4</text>
<text x="182.9" y="73.4">18</text>
<text x="182.9" y="75.9">20</text>
<text x="210.8" y="73.4">36</text>
<text x="210.8" y="75.9">37</text>
<text x="76.2" y="83.6">B5</text>
<text x="76.3" y="81">A5</text>
<text x="182.9" y="78.5">19</text>
<text x="210.8" y="78.5">10</text>
<text x="210.8" y="81">11</text>
<text x="210.8" y="83.6">12</text>
<text x="76.3" y="88.6">A7</text>
<text x="211.4" y="86.1">8</text>
<text x="211.4" y="88.6">9</text>
<text x="76.2" y="91.2">B7</text>
<text x="76.3" y="93.7">A6</text>
<text x="211.4" y="91.2">6</text>
<text x="211.4" y="93.7">7</text>
<text x="76.2" y="96.3">B6</text>
<text x="197.9" y="101" transform="rotate(-90 197.9 101)">1</text>
<text x="76.2" y="106.4">B8</text>
<text x="76.3" y="103.9">A8</text>
<text x="56.9" y="113" transform="rotate(-90 56.9 113)">S1</text>
<text x="64.5" y="113" transform="rotate(-90 64.5 113)">A1</text>
<text x="91.4" y="130.6">1</text>
<text x="29" y="135.3" transform="rotate(-90 29 135.3)">8</text>
<text x="31.5" y="135.3" transform="rotate(-90 31.5 135.3)">5</text>
<text x="91.4" y="133.1">1</text>
<text x="22.2" y="142">1</text>
<text x="40" y="138.2">6</text>
<text x="40" y="140.7">7</text>
<text x="91.4" y="139.4">1</text>
<text x="91.4" y="142">1</text>
<text x="22.2" y="144.5">2</text>
<text x="40" y="144.5">4</text>
<text x="156.8" y="147.1">1</text>
<text x="156.8" y="149.6">2</text>
<text x="177.1" y="149.6">7</text>
<text x="177.1" y="147.1">8</text>
<text x="234.3" y="144.5">2</text>
<text x="247" y="144.5">1</text>
<text x="31.5" y="153.1" transform="rotate(-90 31.5 153.1)">3</text>
<text x="91.4" y="153.4">1</text>
<text x="91.4" y="150.9">1</text>
<text x="156.8" y="152.1">3</text>
<text x="156.8" y="154.7">4</text>
<text x="177.1" y="154.7">5</text>
<text x="177.1" y="152.1">6</text>
<text x="148.3" y="167" transform="rotate(-90 148.3 167)">3</text>
<text x="83.8" y="173.7">4</text>
<text x="141.6" y="169.9">1</text>
<text x="31.1" y="177.5">2</text>
<text x="40.4" y="174.7" transform="rotate(-90 40.4 174.7)">5</text>
<text x="48.9" y="177.5">1</text>
<text x="83.8" y="178.8">2</text>
<text x="83.8" y="176.3">3</text>
<text x="148.3" y="174.7" transform="rotate(-90 148.3 174.7)">2</text>
<text x="48.9" y="180.1">4</text>
<text x="48.9" y="182.6">6</text>
<text x="83.8" y="181.4">1</text>
<text x="40.4" y="187.4" transform="rotate(-90 40.4 187.4)">3</text>
</g>
</svg>
